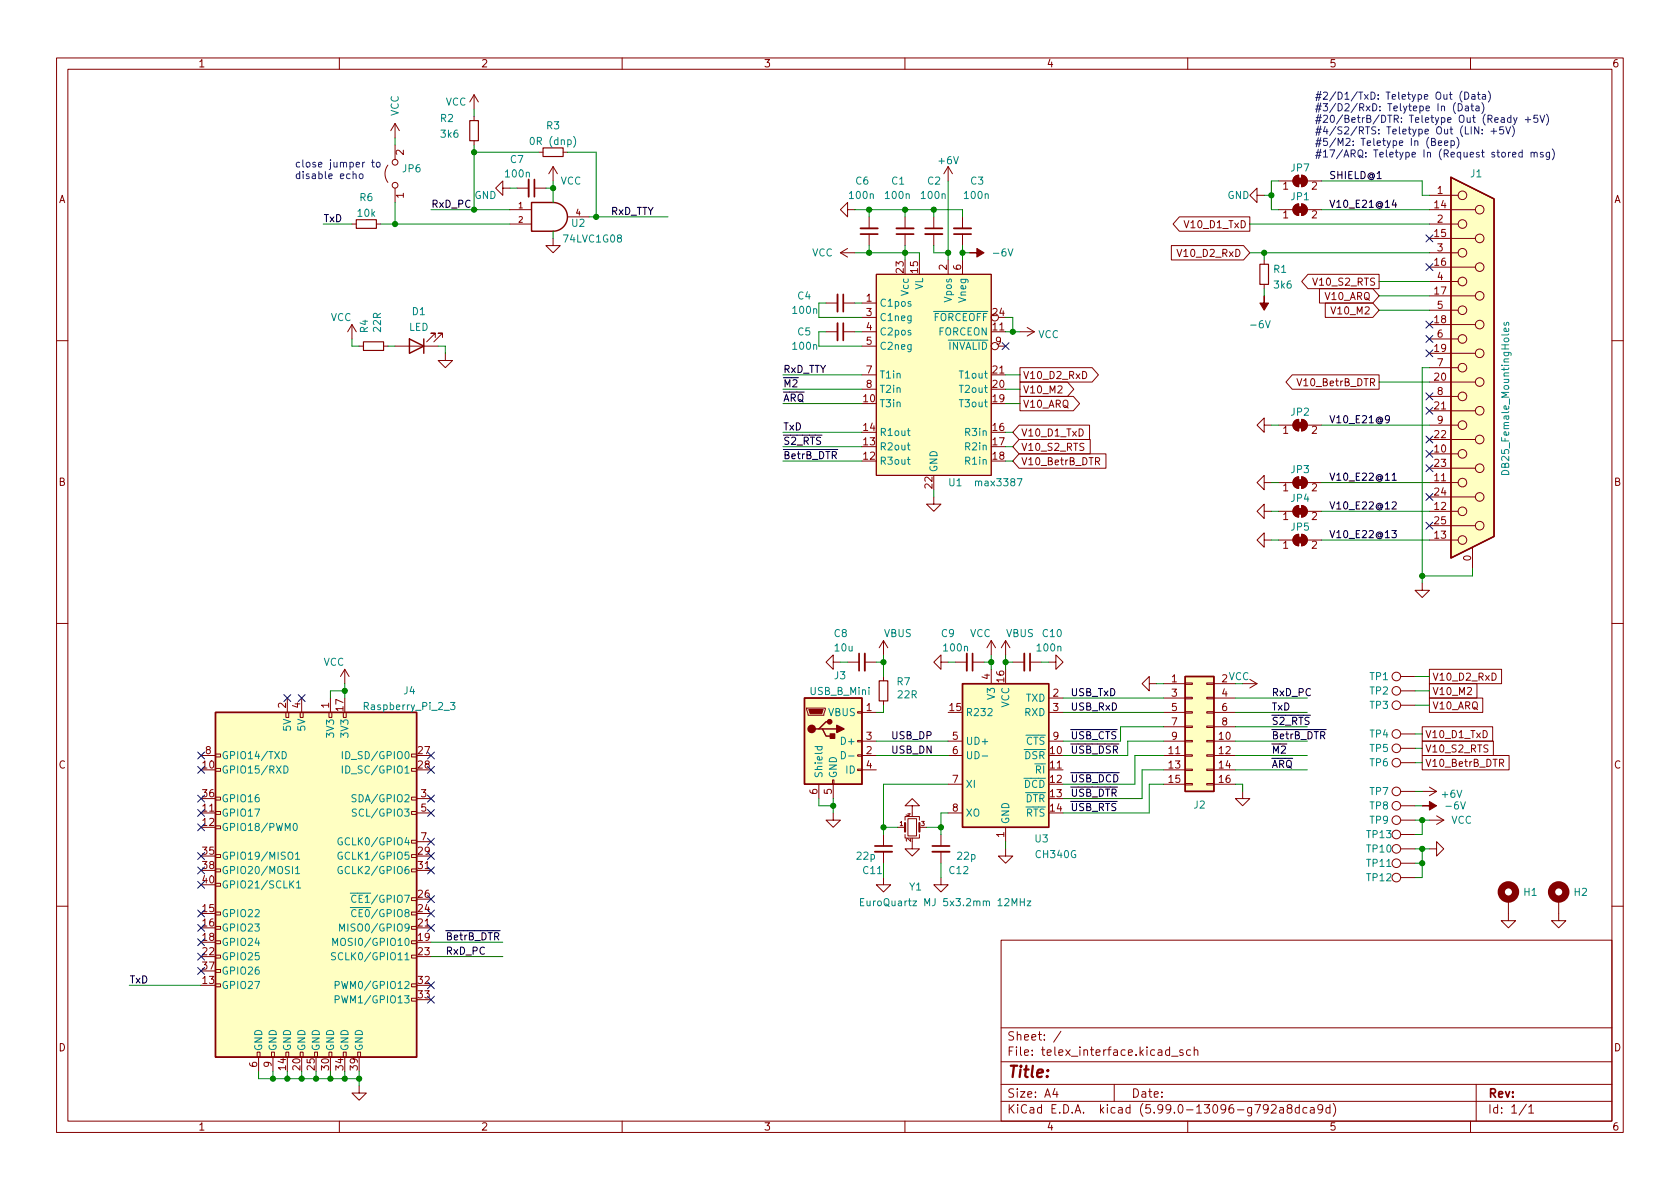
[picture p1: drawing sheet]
<svg xmlns="http://www.w3.org/2000/svg" width="297mm" height="210mm" viewBox="0 0 297 210" stroke-linecap="round" stroke-linejoin="round" font-family="sans-serif">
<g fill="none" stroke="#840000" stroke-width=".18">
<path d="M10 10.2h277v190.1h-277zM12 12.2h273v186.1h-273zM60 10.2v2M83.8 16.8v2.5M83.8 16.8l-.7 1.2M83.8 16.8l.8 1.2M110 10.2v2M160 10.2v2M210 10.2v2M260 10.2v2M62.2 39.6h.8M66.5 39.6h.8"/>
<path d="M68.6 29.2a2.54 2.54 0 0 0 0 3.1M69.8 21.8l-.7 1.3M69.8 21.8v2.6M69.8 25.6v2.6M69.8 33.3v2.5M69.8 21.8l.8 1.3M83.8 20.6v.7M83.8 24.9v.7M88.9 33.3v-1.3l-1.3 1.3 1.3 1.2v-1.2h1.3M90.2 37.1h3.8M90.2 39.6h3.8M91.4 33.3h2.1"/>
<path d="M94.5 33.3h2M95.2 26.9h.8M97.8 29.5l-.8 1.2M97.8 29.5v2.5M97.8 29.5l.8 1.2M99.6 26.9h.7M100.3 38.3h3.8M149.9 37.1v-1.3l-1.3 1.3 1.3 1.2v-1.2h1.2M153.7 38.3v2.1M160 38.3v2.1M165.1 38.3v2.1M167.6 29.5l-.7 1.2"/>
<path d="M167.6 29.5v2.5M167.6 29.5l.8 1.2M170.2 38.3v2.1M208.5 38.3h12.5v2.6h-12.5l-1.1-1.3zM222.2 34.5v-1.2l-1.2 1.2 1.2 1.3v-1.3h1.3M226.1 37.1h2.5M226.1 32h2.5M228.9 31.3l.7-.3v2a1.02 1.02 0 0 1-.9-.6 1.02 1.02 0 0 1 .2-1.1zM228.9 36.4l.7-.3v2a1.02 1.02 0 0 1-.9-.6 1.02 1.02 0 0 1 .2-1.1zM230.1 31a1.02 1.02 0 0 1 1 1 1.02 1.02 0 0 1-1 1zM230.1 36.1a1.02 1.02 0 0 1 1 1 1.02 1.02 0 0 1-1 1zM231.1 37.1h2.6"/>
<path d="M231.1 32h2.6M252.7 37.1h8.2M252.7 39.6h5.1M252.7 34.5h5.1M62.2 57.4l-.7 1.3M62.2 57.4v2.5M62.2 57.4l.8 1.3M77 59.7v-.8h-.8h.8l-1.6 1.5M78.2 59.7v-.8h-.7h.7l-1.5 1.5M97.8 42.2v1.2h1.3l-1.3 1.3-1.3-1.3h1.3M146 58.7h2.1M146 53.6h2.1"/>
<path d="M148.6 44.7l1.3 .8M148.6 44.7h2.5M149.1 58.7h2M149.1 53.6h2M149.9 43.9l-1.3 .8M152.4 58.7h2.5M152.4 53.6h2.5M152.4 56.1h2.5M153.7 41.4v2M154.9 48.5h20.4v35.6h-20.4zM160 41.4v2M165.1 41.4v2"/>
<path d="M167.6 46v2.5M170.2 41.4v2M170.2 46v2.5M175.3 58.7h2.5M180.3 58.7h2.6M181.6 57.9l1.3 .8M182.9 58.7l-1.3 .7M207.1 43.4h12.8l1.1 1.3-1.1 1.3h-12.8zM223.5 46v.7M223.5 50.3v.7M231.3 48.5h12.5v2.5h-12.5l-1.2-1.2zM233.3 51h9.4l1.1 1.3-1.1 1.3h-9.4z"/>
<path d="M234.3 53.6h8.4l1.1 1.3-1.1 1.2h-8.4zM252.7 44.7h5.1M252.7 59.9h5.1M252.7 57.4h8.2M252.7 54.9h5.1M252.7 52.3h8.2M252.7 49.8h5.1M252.7 47.2h8.2M252.7 42.2h8.2M10 60.2h2M63.5 61.2h.8M67.8 61.2h.8"/>
<path d="M69.8 61.2h7.7M78.7 62.5v1.2h1.3l-1.3 1.3-1.2-1.3h1.2M152.4 61.2h2.5M152.4 66.3h2.5M152.4 68.8h2.5M175.3 66.3h2.5M176.5 61.2h1.3M180.2 75.2h12.4v2.5h-12.4l-1.1-1.3zM180.2 77.7h12.6v2.6h-12.6l-1.1-1.3zM180.3 67.6h8.4l1.2 1.2-1.2 1.3h-8.4zM180.3 70.1h9.5l1.1 1.3-1.1 1.2h-9.5zM180.3 65h12.8l1.1 1.3-1.1 1.3h-12.8z"/>
<path d="M223.5 75.2v-1.3l-1.3 1.3 1.3 1.2v-1.2h1.3M226.1 75.2h2.5M228.5 66.3h15.3v2.5h-15.3l-1.1-1.2zM228.9 74.5l.7-.3v2a1.02 1.02 0 0 1-.9-.6 1.02 1.02 0 0 1 .2-1.1zM230.1 74.2a1.02 1.02 0 0 1 1 1 1.02 1.02 0 0 1-1 1zM231.1 75.2h2.6M252.7 77.7h8.2M252.7 75.2h5.1M252.7 72.6h8.2M252.7 70.1h5.1M252.7 67.6h8.2M252.7 65h5.1"/>
<path d="M252.7 62.5h8.2M285 60.2h2M165.1 87.9v1.2h1.3l-1.3 1.3-1.3-1.3h1.3M180.2 80.3h15.3v2.5h-15.3l-1.1-1.3zM193.7 81.6l.6-.1 .1-.2v-.3l-.7-.1v1.3M194 81.6l.4 .6M223.5 90.4v-1.3l-1.3 1.3 1.3 1.3v-1.3h1.3M223.5 95.5v-1.3l-1.3 1.3 1.3 1.3v-1.3h1.3M223.5 85.3v-1.2l-1.3 1.2 1.3 1.3v-1.3h1.3M226.1 95.5h2.5M226.1 90.4h2.5M226.1 85.3h2.5"/>
<path d="M228.9 94.8l.7-.3v2a1.02 1.02 0 0 1-.9-.6 1.02 1.02 0 0 1 .2-1.1zM228.9 89.7l.7-.3v2a1.02 1.02 0 0 1-.9-.6 1.02 1.02 0 0 1 .2-1.1zM228.9 84.6l.7-.3v2.1a1.02 1.02 0 0 1-.9-.7 1.02 1.02 0 0 1 .2-1.1zM230.1 94.5a1.02 1.02 0 0 1 1 1 1.02 1.02 0 0 1-1 1zM230.1 89.4a1.02 1.02 0 0 1 1 1 1.02 1.02 0 0 1-1 1zM230.1 84.3a1.02 1.02 0 0 1 1 1 1.02 1.02 0 0 1-1 1.1zM231.1 95.5h2.6M231.1 90.4h2.6M231.1 85.3h2.6M252.7 95.5h5.1M252.7 90.4h5.1M252.7 85.3h5.1"/>
<path d="M252.7 93h8.2M252.7 87.9h8.2M252.7 82.8h8.2M252.7 80.3h5.1M260.3 96.8v3.8M10 110.2h2M61 118.4l-.8 1.2M61 118.4v2.5M61 118.4l.7 1.2M147.3 117.1v-1.3l-1.3 1.3 1.3 1.3v-1.3h1.3M149.9 117.1h2M152.9 117.1h2"/>
<path d="M156.2 113.3v2.5M156.2 119.6v.8M156.2 113.3l-.8 1.2M156.2 113.3l.8 1.2M166.4 117.1v-1.3l-1.3 1.3 1.3 1.3v-1.3h1.2M168.9 117.1h2M172 117.1h2M175.3 113.3l-.8 1.2M175.3 113.3v2.5M175.3 118.4v2.5M175.3 113.3l.7 1.2M177.8 113.3v2.5"/>
<path d="M177.8 113.3l-.8 1.2M177.8 113.3l.8 1.2M179.1 117.1h2M182.1 117.1h2M185.4 117.1h1.3v-1.3l1.3 1.3-1.3 1.3v-1.3M247.6 119.6h2.6M251.5 103.1v1.3h1.2l-1.2 1.3-1.3-1.3h1.3M252.7 118.4h12.8v2.5h-12.8zM285 110.2h2M35.6 133.6h2.5M38.1 135.9h.9v.5h-.9zM38.1 133.3h.9v.6h-.9z"/>
<path d="M50.5 126h.6v.9h-.6zM50.8 123.4v2.6M53.1 126h.5v.9h-.5zM53.3 123.4v2.6M58.2 126h.5v.9h-.5zM58.4 123.4v2.6M60.7 126h.5v.9h-.5zM72.8 135.9h.9v.5h-.9zM72.8 133.3h.9v.6h-.9zM142.6 125.2h3.3v.3l-.2 1h-2.8zM144.8 138.7v2.5M147.2 137.9h.2v.8h-.2z"/>
<path d="M147.3 138.7v2.5M151.6 136h.8v.3h-.8zM151.6 133.5h.8v.2h-.8zM151.6 130.9h.8v.3h-.8zM151.6 125.9h.8v.2h-.8zM152.4 131.1h2.5M152.4 133.6h2.5M152.4 136.1h2.5M152.4 126h2.5M156.2 123.9v.8M167.6 131.1h2.6M167.6 133.6h2.6"/>
<path d="M167.6 138.7h2.6M185.4 131.1h2.6M185.4 136.1h2.6M185.4 123.4h2.6M185.4 126h2.6M203.2 120.9v-1.3l-1.3 1.3 1.3 1.3v-1.3h1.3M205.7 120.9h3.8M205.7 131.1h3.8M205.7 133.6h3.8M205.7 136.1h3.8M205.7 138.7h3.8M205.7 123.4h3.8"/>
<path d="M205.7 126h3.8M205.7 128.5h3.8M209.5 138.6h1.3v.2h-1.3zM209.5 136h1.3v.3h-1.3zM209.5 133.5h1.3v.2h-1.3zM209.5 130.9h1.3v.3h-1.3zM209.5 128.4h1.3v.2h-1.3zM209.5 125.9h1.3v.2h-1.3zM209.5 123.3h1.3v.3h-1.3zM209.5 120.8h1.3v.2h-1.3zM213.4 138.6h1.2v.2h-1.2zM213.4 136h1.2v.3h-1.2z"/>
<path d="M213.4 133.5h1.2v.2h-1.2zM213.4 130.9h1.2v.3h-1.2zM213.4 128.4h1.2v.2h-1.2zM213.4 125.9h1.2v.2h-1.2zM213.4 123.3h1.2v.3h-1.2zM213.4 120.8h1.2v.2h-1.2zM214.6 120.9h3.8M214.6 131.1h3.8M214.6 133.6h3.8M214.6 136.1h3.8M214.6 138.7h3.8M214.6 123.4h3.8"/>
<path d="M214.6 126h3.8M214.6 128.5h3.8M219.7 139.9v1.3h1.3l-1.3 1.3-1.3-1.3h1.3M219.7 120.9h2.5M221 120.1l1.2 .8M222.2 120.9l-1.2 .8M247.6 124.7h2.6M247.6 129.8h2.6M247.6 132.3h2.6M247.6 134.9h2.6M247.6 122.2h2.6M247.6 139.9h2.6"/>
<path d="M251.5 128.5h12.4v2.6h-12.4zM251.5 131.1h12.5v2.5h-12.5zM251.5 133.6h15.3v2.5h-15.3zM251.5 139.9h2.5M252.7 120.9h8.4v2.5h-8.4zM252.7 123.4h9.5v2.6h-9.5zM252.7 139.2l1.3 .7M254 139.9l-1.3 .8M265.1 134.9h.6l.2-.2-.1-.3-.7-.1v1.2M265.4 134.9l.5 .6M35.6 143.8h2.5M38.1 156.2h.9v.5h-.9z"/>
<path d="M38.1 153.7h.9v.5h-.9zM38.1 151.1h.9v.5h-.9zM38.1 146h.9v.6h-.9zM38.1 143.5h.9v.5h-.9zM38.1 141h.9v.5h-.9zM72.8 153.7h.9v.5h-.9zM72.8 151.1h.9v.5h-.9zM72.8 148.6h.9v.5h-.9zM72.8 143.5h.9v.5h-.9zM72.8 141h.9v.5h-.9zM73.7 143.8h2.5M73.7 141.2h2.5"/>
<path d="M73.7 153.9h2.5M73.7 148.8h2.5M147.3 143.8v1.2h1.3l-1.3 1.3-1.3-1.3h1.3M156.2 155.2v1.3h1.3l-1.3 1.2-1.3-1.2h1.3M156.2 147.6v2M156.2 150.6v2M158.7 146.3h1.3M160 147.6v.6h2.6v-.6M160 145v-.6h2.6v.6M160.5 144.8h1.6v3h-1.6zM161.3 142.5h1.3l-1.3-1.3-1.3 1.3h1.3v1.3M161.3 148.8v1.3h1.3l-1.3 1.3-1.3-1.3h1.3"/>
<path d="M162.6 146.3h1.2M166.4 155.2v1.3h1.2l-1.2 1.2-1.3-1.2h1.3M166.4 147.6v2M166.4 150.6v2M167.6 143.8h2.6M177.8 150.1v1.3h1.3l-1.3 1.2-1.3-1.2h1.3M177.8 146.3v2.5M247.6 142.5h2.6M247.6 155.2h2.6M247.6 147.6h2.6M247.6 152.6h2.6M247.6 145h2.6"/>
<path d="M247.6 150.1h2.6M252.7 150.1h1.3v-1.3l1.3 1.3-1.3 1.3v-1.3M252.7 145h2.6M254 144.3l1.3 .7M255.3 145l-1.3 .8M266.7 159v3.8h1.3l-1.3 1.3-1.3-1.3h1.3M275.6 159v3.8h1.3l-1.3 1.3-1.3-1.3h1.3M10 160.2h2M38.1 174h.9v.5h-.9zM38.1 171.4h.9v.6h-.9zM38.1 168.9h.9v.5h-.9zM38.1 166.4h.9v.5h-.9z"/>
<path d="M38.1 163.8h.9v.5h-.9zM38.1 161.3h.9v.5h-.9zM72.8 176.5h.9v.5h-.9zM72.8 174h.9v.5h-.9zM72.8 168.9h.9v.5h-.9zM72.8 166.4h.9v.5h-.9zM72.8 163.8h.9v.5h-.9zM73.7 164.1h2.5M177 166.3h108v32h-108zM285 160.2h2M45.5 186h.5v.9h-.5zM45.7 186.9v2.6"/>
<path d="M48 186h.5v.9h-.5zM48.3 186.9v2.6M50.5 186h.6v.9h-.6zM53.1 186h.5v.9h-.5zM55.6 186h.5v.9h-.5zM58.2 186h.5v.9h-.5zM60 198.3v2M60.7 186h.5v.9h-.5zM63.2 186h.6v.9h-.6zM63.5 192v1.3h1.3l-1.3 1.3-1.3-1.3h1.3M110 198.3v2M160 198.3v2"/>
<path d="M177 194.8h108M177 191.8h108M177 187.8h108M177 181.8h108M186.5 192.5l-.4 1h1M186.9 193v1M187.6 182.4l-1.3 1.9M197 191.8v3M206.8 185.7l-.4-.1-.3 .3v.4l.1 .3h.6M206.8 185.1v1.5M207.1 186.8h1.2M209.1 185.7l-.3-.1-.2 .2v.3l.5 .1v.4h-.5"/>
<path d="M210 198.3v2M210.5 185.7l-.4-.1-.3 .3v.4l.1 .3h.6M211.1 185.8l.3-.2 .3 .1 .1 .9M211.1 185.1v1.5M224.8 195.5l.6-.2 .2 .2v.3l-.9 1h.9M226.3 195.9h.6v.9M226.9 196.2l-.5 .1a.29 .29 0 0 0-.2 .2 .29 .29 0 0 0 .2 .3h.5M227.9 196l-.3-.3v-.2l.3-.2 .4 .1 .1 .2v.2l-.7 .2-.1 .3v.4l.3 .1h.2l.3-.3v-.4l-.3-.1M229.7 195.9l-.4-.1-.3 .3v.4l.1 .3h.6M229.7 195.3v1.5M231.1 195.9l-.5-.1-.2 .3v.4l.1 .3h.6M231.7 195.9h.6l.1 .9"/>
<path d="M232.4 196.2l-.5 .1a.29 .29 0 0 0-.3 .2 .29 .29 0 0 0 .3 .3h.5M233.9 196l-.3 .3h-.3l-.3-.3 .1-.6 .5-.1 .2 .2a.99 .99 0 0 1-.4 1.3h-.3M235.1 195.9l-.4-.1-.3 .3v.4l.2 .3h.5M235.1 195.3v1.5M235.7 195.1a1.72 1.72 0 0 1 0 2.3M260 198.3v2M261 191.8v6.5M269.9 195.3l-1.3 1.9M270.3 195.8l.4-.5v1.5M270.3 196.8h.9"/>
<circle cx="69.9" cy="28.7" r=".51"/>
<circle cx="69.9" cy="32.8" r=".51"/>
<circle cx="258.6" cy="39.6" r=".76"/>
<circle cx="258.6" cy="34.5" r=".76"/>
<circle cx="261.6" cy="37.1" r=".76"/>
<circle cx="175.9" cy="56.1" r=".63"/>
<circle cx="258.6" cy="54.9" r=".76"/>
<circle cx="258.6" cy="59.9" r=".76"/>
<circle cx="258.6" cy="49.8" r=".76"/>
<circle cx="258.6" cy="44.7" r=".76"/>
<circle cx="261.6" cy="42.2" r=".76"/>
<circle cx="261.6" cy="47.2" r=".76"/>
<circle cx="261.6" cy="52.3" r=".76"/>
<circle cx="261.6" cy="57.4" r=".76"/>
<circle cx="175.9" cy="61.2" r=".63"/>
<circle cx="258.6" cy="65" r=".76"/>
<circle cx="258.6" cy="70.1" r=".76"/>
<circle cx="258.6" cy="75.2" r=".76"/>
<circle cx="261.6" cy="67.6" r=".76"/>
<circle cx="261.6" cy="72.6" r=".76"/>
<circle cx="261.6" cy="77.7" r=".76"/>
<circle cx="261.6" cy="62.5" r=".76"/>
<circle cx="258.6" cy="95.5" r=".76"/>
<circle cx="258.6" cy="90.4" r=".76"/>
<circle cx="258.6" cy="80.3" r=".76"/>
<circle cx="258.6" cy="85.3" r=".76"/>
<circle cx="261.6" cy="93" r=".76"/>
<circle cx="261.6" cy="87.9" r=".76"/>
<circle cx="261.6" cy="82.8" r=".76"/>
<circle cx="246.9" cy="119.6" r=".76"/>
<circle cx="246.9" cy="132.3" r=".76"/>
<circle cx="246.9" cy="139.9" r=".76"/>
<circle cx="246.9" cy="129.8" r=".76"/>
<circle cx="246.9" cy="124.7" r=".76"/>
<circle cx="246.9" cy="134.9" r=".76"/>
<circle cx="246.9" cy="122.2" r=".76"/>
<circle cx="246.9" cy="155.2" r=".76"/>
<circle cx="246.9" cy="147.6" r=".76"/>
<circle cx="246.9" cy="145" r=".76"/>
<circle cx="246.9" cy="150.1" r=".76"/>
<circle cx="246.9" cy="152.6" r=".76"/>
<circle cx="246.9" cy="142.5" r=".76"/>
</g>
<path d="M93.5 31.7v3.1M148.1 52.1v3M148.1 57.1v3.1M152.1 40.4h3.1M158.5 40.4h3M163.6 41.4h3M168.7 40.4h3M152.9 115.6v3M170.9 115.6v3M181.1 115.6v3M154.7 150.6h3M164.8 150.6h3.1" fill="none" stroke="#840000" stroke-width=".33"/>
<path d="M94.5 31.7v3.1M149.1 52.1v3M149.1 57.1v3.1M152.1 41.4h3.1M158.5 41.4h3M163.6 40.4h3M168.7 41.4h3M151.9 115.6v3M172 115.6v3M182.1 115.6v3M154.7 149.6h3M164.8 149.6h3.1" fill="none" stroke="#840000" stroke-width=".3"/>
<path d="M63 38.9h3.5v1.5h-3.5zM83.1 21.3h1.5v3.6h-1.5zM96 26.2h3.6v1.5h-3.6zM222.8 46.7h1.5v3.6h-1.5zM64.3 60.4h3.5v1.6h-3.5zM155.4 120.4h1.6v3.5h-1.6z" fill="none" stroke="#840000" stroke-width=".2"/>
<g fill="none" stroke="#008484" stroke-width=".18">
<path d="M101.4 24.1a1.46 1.46 0 0 1 0 1.9M266 57.1l-.1 .3 .2 .1h.2l.1-.4h.3v.4M266.7 58.1l.1 .3-.2 .2h-.6v-.5l.2-.1 .1 .6M160.4 78.7h.5M160.4 76.2h.5M160.6 78.3v1.1l.3 .2M160.6 75.8v1l.3 .2M160.4 81.3h.5M160.6 80.8v1.1l.3 .2M179.9 84.6h.8l-.5 1.3M265.6 83.4a.68 .68 0 0 1 .7-.2 .68 .68 0 0 1 .5 .7h-1.3zM49.9 132.9a.64 .64 0 0 1 .7 .6 .64 .64 0 0 1-.7 .7z"/>
<path d="M50.2 135.4a.64 .64 0 0 1 .7 .7 .64 .64 0 0 1-.7 .6zM60.5 132.9v1.3M60.5 135.4v1.3M79.6 124.2h.8l-.4 .5 .4 .1v.6l-.2 .1-.6-.1M144.1 132h1.3M144.6 132l-.1 .4 .2 .2 .6-.1v-.5M148.8 132.9a.64 .64 0 0 1 .7 .6 .64 .64 0 0 1-.7 .7zM150 133.7h1M173.7 133.7h.9M51.4 156.3l.6 .7M52 155.8l-.8 .7M52 145.7l.1-.1a.68 .68 0 0 1 .5 .6 .68 .68 0 0 1-.5 .7 .84 .84 0 0 1-.1-1.2z"/>
<path d="M52.3 151l.3-.3v1.3M52.3 153.6l.3-.4v1.3M52.3 152h.7M52.3 154.5h.7M52.4 156.1l.4-.3v1.2M52.4 157h.8M60.5 150.7a.59 .59 0 0 0-.8 .6 .59 .59 0 0 0 .8 .6v-.5h-.2M60.5 153.3a.59 .59 0 0 0-.8 .6 .59 .59 0 0 0 .8 .5v-.5h-.2M60.5 148.2a.59 .59 0 0 0-.8 .6 .59 .59 0 0 0 .8 .6v-.5h-.2M63 140.6l-.5-.1-.3 .3 .1 .3 .6 .2v.4l-.2 .1-.5-.1M63 143.1h-.5l-.2 .1v.3l.6 .3 .1 .3-.2 .2h-.5M152.1 159.5h.5"/>
<path d="M152.8 158.9h-.7v1.3h.7M153.3 159.3l.1 .8 .3 .1 .1-.2M180.4 159.5h.7M180.4 158.9v1.3M181.1 158.9v1.3M181.6 159.3h.7l-.7 .9h.7M58.8 167.2v-1.3l.5 .9 .4-.9v1.3M59.3 174.2l.6-.1 .1-.1-.1-.3-.6-.2v1.3M59.3 176.7h.6l.1-.2-.1-.3-.6-.1v1.3M59.3 168.5h-.5l-.1 .1v.3l.5 .3 .1 .3-.2 .2h-.5M60 164.7v-1.3l.5 .9 .4-.9v1.3"/>
</g>
<g fill="#ffffc2" stroke="#ffffc2" stroke-width=".18">
<path d="M209.5 119.6h5.1v20.3h-5.1z"/>
<path d="M142.2 123.4h10.2v15.3h-10.2z"/>
<path d="M170.2 120.9h15.2v25.4h-15.2z"/>
<path d="M154.9 48.5h20.4v35.6h-20.4z"/>
<path d="M256.5 31.4l7.7 3.8v59.7l-7.7 3.8z"/>
<path d="M38.1 126h35.6v60.9h-35.6z"/>
</g>
<path d="M94 35.8h3.8a2.54 2.54 0 0 1 2.5 2.5 2.54 2.54 0 0 1-2.5 2.6h-3.8zM256.5 31.4l7.7 3.8v59.7l-7.7 3.8zM72.4 59.9l2.5 1.3-2.5 1.3zM74.9 59.9v2.6M209.5 119.6h5.1v20.3h-5.1zM38.1 126h35.6v60.9h-35.6zM142.2 123.4h10.2v15.3h-10.2zM144.8 128.9h.6l.6 1.3h1.3M145.4 128.9h2.6M146.7 127.6h-.7l-1.2 1.3h-.7M170.2 120.9h15.2v25.4h-15.2z" fill="none" stroke="#840000" stroke-width=".25"/>
<g fill="#840000" stroke="#840000" stroke-width=".25">
<path d="M148 128.3l1.2 .6-1.2 .6z"/>
<path d="M146.8 129.8h.8v.8h-.8z"/>
<circle cx="143.5" cy="128.9" r=".63"/>
<circle cx="146.7" cy="127.6" r=".38"/>
</g>
<g fill="#840000" stroke="#840000" stroke-width=".18">
<path d="M143 125.5h2.5l-.2 .7h-2z"/>
<path d="M229.4 95h1v1h-1z"/>
<path d="M228.9 94.8l.7-.3v2a1.02 1.02 0 0 1-.9-.6 1.02 1.02 0 0 1 .2-1.1z"/>
<path d="M230.1 94.5a1.02 1.02 0 0 1 1 1 1.02 1.02 0 0 1-1 1z"/>
<path d="M229.4 89.9h1v1h-1z"/>
<path d="M228.9 89.7l.7-.3v2a1.02 1.02 0 0 1-.9-.6 1.02 1.02 0 0 1 .2-1.1z"/>
<path d="M230.1 89.4a1.02 1.02 0 0 1 1 1 1.02 1.02 0 0 1-1 1z"/>
<path d="M229.4 84.8h1v1h-1z"/>
<path d="M228.9 84.6l.7-.3v2.1a1.02 1.02 0 0 1-.9-.7 1.02 1.02 0 0 1 .2-1.1z"/>
<path d="M230.1 84.3a1.02 1.02 0 0 1 1 1 1.02 1.02 0 0 1-1 1.1z"/>
<path d="M171.4 44.7h1.3v-.8l1.3 .8-1.3 .8v-.8z"/>
<path d="M229.4 31.5h1v1h-1z"/>
<path d="M228.9 31.3l.7-.3v2a1.02 1.02 0 0 1-.9-.6 1.02 1.02 0 0 1 .2-1.1z"/>
<path d="M230.1 31a1.02 1.02 0 0 1 1 1 1.02 1.02 0 0 1-1 1z"/>
<path d="M229.4 36.6h1v1h-1z"/>
<path d="M228.9 36.4l.7-.3v2a1.02 1.02 0 0 1-.9-.6 1.02 1.02 0 0 1 .2-1.1z"/>
<path d="M230.1 36.1a1.02 1.02 0 0 1 1 1 1.02 1.02 0 0 1-1 1z"/>
<path d="M223.5 52.3v1.3h.8l-.8 1.3-.7-1.3h.7z"/>
<path d="M251.5 142.5h1.2v-.8l1.3 .8-1.3 .8v-.8z"/>
<path d="M229.4 74.7h1v1h-1z"/>
<path d="M228.9 74.5l.7-.3v2a1.02 1.02 0 0 1-.9-.6 1.02 1.02 0 0 1 .2-1.1z"/>
<path d="M230.1 74.2a1.02 1.02 0 0 1 1 1 1.02 1.02 0 0 1-1 1z"/>
</g>
<path d="M160 145.5v1.6M162.6 145.5v1.6" fill="none" stroke="#840000" stroke-width=".38"/>
<g fill="none" stroke="#840000" stroke-width="1.3">
<circle cx="266.7" cy="157.7" r="1.27"/>
<circle cx="275.6" cy="157.7" r="1.27"/>
</g>
<path d="M246.5 35.3l-.3 .9h.7M246.8 35.8v.9M245.7 74l-.3 .3h-.2l-.3-.3 .2-.4 .3-.1 .2 .1a.84 .84 0 0 1-.3 1.2h-.2M246.1 93.8h.8l-.4 .5 .3 .1v.6l-.2 .1-.5-.1M246.2 84l.3-.3v1.2M246.2 88.9l.4-.2 .3 .4-.8 .9h.8M246.2 84.9h.7" fill="none" stroke="#000" stroke-width=".18"/>
<g fill="none" stroke="#0000c2" stroke-width=".18">
<path d="M257.3 18.1a1.46 1.46 0 0 0 0 2M257.8 18.3a.64 .64 0 0 1 .8 .7 .64 .64 0 0 1-.8 .6zM258.5 16.1a1.46 1.46 0 0 0 0 1.9M259 16.3a.64 .64 0 0 1 .7 .6 .64 .64 0 0 1-.7 .7zM259.1 18.8h.5v.8M259.6 19.1h-.4l-.2 .2 .2 .3 .4-.1M260.1 18.8h.4M260.2 16.8h.5l.1 .8M260.2 18.3v1.1l.3 .2M260.8 17l-.4 .1-.2 .2 .2 .3 .4-.1M261 18.8h.5v.8M261.2 16.7h.5"/>
<path d="M261.4 16.3v1.1l.3 .2M261.5 19.1h-.4l-.2 .2 .2 .3 .4-.1M262 18.1a1.46 1.46 0 0 1 0 2M262.1 16.8h.5l.1 .8M262.7 17l-.5 .1-.1 .2 .1 .3 .5-.1M263.1 16.1a1.46 1.46 0 0 1 0 1.9M62.4 30.9l.2-.2 .3 .1 .1 .8M63.6 30.8l.3-.1 .3 .3v.3l-.3 .3-.3-.1-.1-.2zM65.7 28.7h.5M65.9 28.3v1.1l.3 .1M66.7 28.8l.3-.1 .2 .2v.4l-.2 .2h-.3l-.2-.2zM253.1 25.1l.6-.1 .1-.2-.1-.2-.6-.1v1.2h.5l.2-.1v-.3l-.3-.2"/>
<path d="M254.3 25.3l.6-.1v-.3h-.4l-.2 .2 .1 .6h.5M255.4 25.3l.6-.1v-.3h-.4l-.2 .2 .1 .6h.5M256.6 24.9h.3l.3 .2-.2 .6h-.4M256.6 24.9v1.3M257.6 24.3a1.46 1.46 0 0 1 0 1.9M261.5 22.4v1.3l-.8-1.3v1.3M262.1 23.6v.1M262.1 22.9v.1M263.6 23.2h1M264.1 22.7v1M265.8 22.4h-.6l-.1 .6 .2-.1 .4 .1 .2 .1-.1 .5-.2 .1-.5-.1M266.2 22.4l.5 1.3 .4-1.3"/>
<path d="M267.1 20.9l-.3-.1-.3 .2 .2 .6h.4M267.1 20.4v1.2M267.4 22.2a1.46 1.46 0 0 1 0 2M267.4 27.4l.6-.2v-.2l-.4-.1-.2 .2 .1 .6h.5M267.6 20.8l.3 .8M268.2 20.8l-.4 1.1-.2 .2M269.1 27l-.3-.1-.3 .3 .2 .5h.4M269.1 26.5v1.3M269.7 21.2h.9M270.2 20.7v.9M270.7 27.1l.2-.2 .3 .1 .1 .8M270.7 26.9v.9"/>
<path d="M271.3 27.1l.1-.2 .3 .1 .1 .8M271.9 20.4h-.6l-.1 .6 .2-.1h.4l.1 .2v.4l-.2 .1-.5-.1M272.3 20.4l.4 1.2 .4-1.2M272.8 27l-.3-.1-.2 .2 .1 .2 .4 .1v.3h-.5M273.4 20.2a1.46 1.46 0 0 1 0 1.9M274 26.9v1.1l-.3 .2-.3-.1M274 27l-.4-.1-.2 .3 .1 .5h.5M274.5 26.3a1.46 1.46 0 0 1 0 2"/>
</g>
<g fill="none" stroke="#008400" stroke-width=".18">
<path d="M83.8 19.3v1.3M57.1 39.6h5.1M67.3 39.6h22.9M69.8 24.4v1.2M69.8 35.8v3.8M76.2 37.1h14M83.8 25.6v11.5M83.8 26.9h11.4M90.2 33.3h1.2M96.5 33.3h1.3M97.8 32v3.8M100.3 26.9h5.1v11.4"/>
<path d="M104.1 38.3h14M151.1 37.1h19.1v1.2M153.7 37.1v1.2M160 37.1v1.2M165.1 37.1v1.2M167.6 32v14M221 39.6h31.7M223.5 34.5h1.3M226.1 32h-1.3v5.1h1.3M233.7 37.1h19M233.7 32h17.8v2.5h1.2M62.2 59.9v1.3h1.3"/>
<path d="M97.8 40.9v1.3M146 53.6h-1.2v2.5h7.6M146 58.7h-1.2v2.5h7.6M151.1 44.7h11.5v1.3M151.1 53.6h1.3M151.1 58.7h1.3M153.7 43.4v1.3M160 43.4v2.6M165.1 43.4v1.3h2.5M170.2 44.7h1.2M170.2 43.4v2.6M177.8 56.1h1.3v2.6"/>
<path d="M177.8 58.7h2.5M221 44.7h31.7M223.5 44.7v1.3M223.5 51v1.3M243.8 54.9h8.9M243.8 49.8h8.9M243.8 52.3h8.9M68.6 61.2h1.2M77.5 61.2h1.2v1.3M138.4 79h14M138.4 68.8h14M138.4 71.4h14"/>
<path d="M138.4 66.3h14M138.4 76.4h14M177.8 79h1.3M177.8 68.8h2.5M177.8 71.4h2.5M177.8 66.3h2.5M177.8 76.4h1.3M224.8 75.2h1.3M233.7 75.2h19M243.8 67.6h8.9M252.7 65h-1.2v38.1M138.4 81.5h14"/>
<path d="M165.1 86.6v1.3M177.8 81.5h1.3M224.8 95.5h1.3M224.8 90.4h1.3M224.8 85.3h1.3M233.7 95.5h19M233.7 90.4h19M233.7 85.3h19M148.6 117.1h1.3M154.9 117.1h1.3M156.2 115.8v3.8M167.6 117.1h1.3"/>
<path d="M174 117.1h1.3M175.3 115.8v2.6M177.8 117.1h1.3M177.8 115.8v2.6M184.1 117.1h1.3M250.2 119.6h2.5M260.3 100.6v1.2h-8.8M61 122.2h-2.6v1.2M61 120.9v2.5M154.9 133.6h12.7M154.9 131.1h12.7M156.2 124.7v1.3h-1.3"/>
<path d="M167.6 138.7h-11.4v8.9M188 126h17.7M188 123.4h17.7M204.5 120.9h1.2M205.7 133.6h-5v5.1h-12.7M205.7 138.7h-2.5v5.1h-15.2M205.7 131.1h-6.3v2.5h-11.4M205.7 136.1h-3.8v5.1h-13.9M205.7 128.5h-7.6v2.6h-10.1M218.4 138.7h1.3v1.2M218.4 126h12.7M218.4 133.6h12.7"/>
<path d="M218.4 136.1h12.7M218.4 131.1h12.7M218.4 123.4h12.7M218.4 128.5h12.7M250.2 122.2h2.5M250.2 129.8h1.3M250.2 134.9h1.3M250.2 124.7h2.5M250.2 139.9h1.3M250.2 132.3h1.3M144.8 141.2v1.3h2.5M147.3 141.2v2.6"/>
<path d="M156.2 152.6v2.6M156.2 146.3h2.5M163.8 146.3h2.6M166.4 152.6v2.6M167.6 143.8h-1.2v3.8M177.8 148.8v1.3M250.2 142.5h1.3M250.2 152.6h1.3M250.2 145h2.5M250.2 150.1h2.5M251.5 145v2.6h-1.3M251.5 150.1v5.1h-1.3"/>
<path d="M22.9 174.2h12.7M76.2 166.6h12.7M76.2 169.2h12.7M45.7 189.5v1.2h17.8M48.3 189.5v1.2M50.8 189.5v1.2M53.3 189.5v1.2M55.9 189.5v1.2M58.4 189.5v1.2M61 189.5v1.2M63.5 189.5v2.5"/>
</g>
<g fill="none" stroke="#000084" stroke-width=".18">
<path d="M252.1 41.5l1.2 1.3M252.1 46.6l1.2 1.2M252.1 56.8l1.2 1.2M252.1 59.3l1.2 1.2M253.3 41.5l-1.2 1.3M253.3 46.6l-1.2 1.2M253.3 56.8l-1.2 1.2M253.3 59.3l-1.2 1.2M177.2 60.6l1.2 1.2M178.4 60.6l-1.2 1.2M252.1 77.1l1.2 1.2M252.1 79.6l1.2 1.3"/>
<path d="M252.1 72l1.2 1.2M252.1 69.5l1.2 1.2M252.1 61.9l1.2 1.2M253.3 77.1l-1.2 1.2M253.3 79.6l-1.2 1.3M253.3 72l-1.2 1.2M253.3 69.5l-1.2 1.2M253.3 61.9l-1.2 1.2M252.1 82.2l1.2 1.2M252.1 92.3l1.2 1.3M252.1 87.3l1.2 1.2M253.3 82.2l-1.2 1.2"/>
<path d="M253.3 92.3l-1.2 1.3M253.3 87.3l-1.2 1.2M35 133l1.2 1.2M35 135.5l1.2 1.2M36.2 133l-1.2 1.2M36.2 135.5l-1.2 1.2M50.2 122.8l1.2 1.2M51.4 122.8l-1.2 1.2M52.7 122.8l1.2 1.2M53.9 122.8l-1.2 1.2M75.6 135.5l1.2 1.2M75.6 133l1.2 1.2"/>
<path d="M76.8 135.5l-1.2 1.2M76.8 133l-1.2 1.2M35 155.8l1.2 1.3M35 140.6l1.2 1.2M35 143.1l1.2 1.3M35 145.7l1.2 1.2M35 150.8l1.2 1.2M35 153.3l1.2 1.2M36.2 155.8l-1.2 1.3M36.2 140.6l-1.2 1.2M36.2 143.1l-1.2 1.3M36.2 145.7l-1.2 1.2"/>
<path d="M36.2 150.8l-1.2 1.2M36.2 153.3l-1.2 1.2M75.6 150.8l1.2 1.2M75.6 153.3l1.2 1.2M75.6 158.4l1.2 1.2M75.6 148.2l1.2 1.2M75.6 143.1l1.2 1.3M75.6 140.6l1.2 1.2M76.8 150.8l-1.2 1.2M76.8 153.3l-1.2 1.2M76.8 158.4l-1.2 1.2M76.8 148.2l-1.2 1.2"/>
<path d="M76.8 143.1l-1.2 1.3M76.8 140.6l-1.2 1.2M35 163.5l1.2 1.2M35 160.9l1.2 1.2M35 166l1.2 1.2M35 168.5l1.2 1.3M35 171.1l1.2 1.2M36.2 163.5l-1.2 1.2M36.2 160.9l-1.2 1.2M36.2 166l-1.2 1.2M36.2 168.5l-1.2 1.3M36.2 171.1l-1.2 1.2"/>
<path d="M75.6 160.9l1.2 1.2M75.6 163.5l1.2 1.2M75.6 176.2l1.2 1.2M75.6 173.6l1.2 1.2M76.8 160.9l-1.2 1.2M76.8 163.5l-1.2 1.2M76.8 176.2l-1.2 1.2M76.8 173.6l-1.2 1.2"/>
</g>
<g fill="#008400" stroke="#008400" stroke-width=".18">
<circle cx="251.5" cy="145" r=".46"/>
<circle cx="251.5" cy="152.6" r=".46"/>
<circle cx="251.5" cy="150.1" r=".46"/>
<circle cx="175.3" cy="117.1" r=".46"/>
<circle cx="177.8" cy="117.1" r=".46"/>
<circle cx="156.2" cy="117.1" r=".46"/>
<circle cx="166.4" cy="146.3" r=".46"/>
<circle cx="156.2" cy="146.3" r=".46"/>
<circle cx="147.3" cy="142.5" r=".46"/>
<circle cx="251.5" cy="101.8" r=".46"/>
<circle cx="224.8" cy="34.5" r=".46"/>
<circle cx="170.2" cy="44.7" r=".46"/>
<circle cx="167.6" cy="44.7" r=".46"/>
<circle cx="179.1" cy="58.7" r=".46"/>
<circle cx="160" cy="37.1" r=".46"/>
<circle cx="153.7" cy="37.1" r=".46"/>
<circle cx="153.7" cy="44.7" r=".46"/>
<circle cx="160" cy="44.7" r=".46"/>
<circle cx="165.1" cy="37.1" r=".46"/>
<circle cx="223.5" cy="44.7" r=".46"/>
<circle cx="83.8" cy="37.1" r=".46"/>
<circle cx="69.8" cy="39.6" r=".46"/>
<circle cx="97.8" cy="33.3" r=".46"/>
<circle cx="83.8" cy="26.9" r=".46"/>
<circle cx="105.4" cy="38.3" r=".46"/>
<circle cx="58.4" cy="190.7" r=".46"/>
<circle cx="53.3" cy="190.7" r=".46"/>
<circle cx="55.9" cy="190.7" r=".46"/>
<circle cx="61" cy="190.7" r=".46"/>
<circle cx="48.3" cy="190.7" r=".46"/>
<circle cx="50.8" cy="190.7" r=".46"/>
<circle cx="63.5" cy="190.7" r=".46"/>
<circle cx="61" cy="122.2" r=".46"/>
</g>
<text font-size="2.8" fill="#840000" x="178" y="190.6">Title:</text>
<g font-size="2.1" fill="#840000">
<text x="178" y="184">Sheet: /</text>
<text x="178" y="186.7">File: telex_interface.kicad_sch</text>
<text x="178" y="196.9">KiCad E.D.A. kicad (5.99.0-13096-g792a8dca9d)</text>
<text x="178" y="194.1">Size: A4</text>
<text x="200" y="194.1">Date:</text>
<text x="263" y="194.1">Rev:</text>
<text x="263" y="196.9">Id: 1/1</text>
</g>
<g font-size="1.8" fill="#840000">
<text x="35" y="11.9">1</text>
<text x="85" y="11.9">2</text>
<text x="135" y="11.9">3</text>
<text x="185" y="11.9">4</text>
<text x="235" y="11.9">5</text>
<text x="285" y="11.9">6</text>
<text x="71.4" y="27.4" transform="rotate(-90 71.4 27.4)">2</text>
<text x="10.3" y="35.9">A</text>
<text x="71.4" y="35" transform="rotate(-90 71.4 35)">1</text>
<text x="226.8" y="33.5">1</text>
<text x="231.9" y="33.5">2</text>
<text x="254.1" y="34.3">1</text>
<text x="285.3" y="35.9">A</text>
<text x="209.8" y="40.3">V10_D1_TxD</text>
<text x="226.8" y="38.6">1</text>
<text x="231.9" y="38.6">2</text>
<text x="253.7" y="36.8">14</text>
<text x="253.7" y="41.9">15</text>
<text x="254.1" y="39.4">2</text>
<text x="167.4" y="47.7" transform="rotate(-90 167.4 47.7)">2</text>
<text x="169.9" y="47.7" transform="rotate(-90 169.9 47.7)">6</text>
<text x="208.6" y="45.4">V10_D2_RxD</text>
<text x="253.7" y="47">16</text>
<text x="254.1" y="44.4">3</text>
<text x="153.2" y="53.3">1</text>
<text x="159.8" y="48.2" transform="rotate(-90 159.8 48.2)">23</text>
<text x="162.3" y="48.2" transform="rotate(-90 162.3 48.2)">15</text>
<text x="232.5" y="50.5">V10_S2_RTS</text>
<text x="234.4" y="53">V10_ARQ</text>
<text x="253.7" y="52.1">17</text>
<text x="254.1" y="49.5">4</text>
<text x="153.2" y="55.9">3</text>
<text x="153.2" y="58.4">4</text>
<text x="175.5" y="58.4">11</text>
<text x="175.5" y="55.9">24</text>
<text x="235.8" y="55.6">V10_M2</text>
<text x="253.7" y="57.1">18</text>
<text x="254.1" y="54.6">5</text>
<text x="254.1" y="59.7">6</text>
<text x="153.2" y="61">5</text>
<text x="176" y="61">9</text>
<text x="253.7" y="62.2">19</text>
<text x="254.1" y="64.8">7</text>
<text x="152.7" y="71.1">10</text>
<text x="153.2" y="66">7</text>
<text x="153.2" y="68.6">8</text>
<text x="175.5" y="71.1">19</text>
<text x="175.5" y="68.6">20</text>
<text x="175.5" y="66">21</text>
<text x="180.8" y="69.6">V10_M2</text>
<text x="180.8" y="67">V10_D2_RxD</text>
<text x="229.8" y="68.3">V10_BetrB_DTR</text>
<text x="253.7" y="67.3">20</text>
<text x="254.1" y="69.8">8</text>
<text x="152.7" y="76.2">14</text>
<text x="175.5" y="76.2">16</text>
<text x="180.5" y="77.2">V10_D1_TxD</text>
<text x="180.8" y="72.1">V10_ARQ</text>
<text x="226.8" y="76.7">1</text>
<text x="231.9" y="76.7">2</text>
<text x="253.7" y="72.4">21</text>
<text x="253.7" y="77.5">22</text>
<text x="254.1" y="74.9">9</text>
<text x="152.7" y="81.3">12</text>
<text x="152.7" y="78.7">13</text>
<text x="175.5" y="78.7">17</text>
<text x="175.5" y="81.3">18</text>
<text x="180.5" y="82.3">V10_BetrB_DTR</text>
<text x="180.5" y="79.7">V10_S2_RTS</text>
<text x="253.7" y="80">10</text>
<text x="253.7" y="82.5">23</text>
<text x="10.3" y="85.9">B</text>
<text x="164.8" y="86.3" transform="rotate(-90 164.8 86.3)">22</text>
<text x="226.8" y="86.9">1</text>
<text x="231.9" y="86.9">2</text>
<text x="253.7" y="85.1">11</text>
<text x="253.7" y="87.6">24</text>
<text x="285.3" y="85.9">B</text>
<text x="226.8" y="91.9">1</text>
<text x="231.9" y="91.9">2</text>
<text x="253.7" y="90.2">12</text>
<text x="253.7" y="95.2">13</text>
<text x="253.7" y="92.7">25</text>
<text x="226.8" y="97">1</text>
<text x="231.9" y="97">2</text>
<text x="260.1" y="99.2" transform="rotate(-90 260.1 99.2)">0</text>
<text x="50.5" y="125.2" transform="rotate(-90 50.5 125.2)">2</text>
<text x="53.1" y="125.2" transform="rotate(-90 53.1 125.2)">4</text>
<text x="58.2" y="125.2" transform="rotate(-90 58.2 125.2)">1</text>
<text x="60.7" y="125.7" transform="rotate(-90 60.7 125.7)">17</text>
<text x="153.2" y="125.7">1</text>
<text x="167.9" y="125.7">15</text>
<text x="175" y="120.1" transform="rotate(-90 175 120.1)">4</text>
<text x="177.5" y="120.6" transform="rotate(-90 177.5 120.6)">16</text>
<text x="186.2" y="123.2">2</text>
<text x="186.2" y="125.7">3</text>
<text x="207.2" y="120.6">1</text>
<text x="207.2" y="123.2">3</text>
<text x="207.2" y="125.7">5</text>
<text x="216" y="123.2">4</text>
<text x="216" y="125.7">6</text>
<text x="253.2" y="122.9">V10_M2</text>
<text x="253.2" y="120.4">V10_D2_RxD</text>
<text x="253.2" y="125.4">V10_ARQ</text>
<text x="153.2" y="130.8">3</text>
<text x="168.4" y="130.8">5</text>
<text x="186.2" y="130.8">9</text>
<text x="207.2" y="128.3">7</text>
<text x="207.2" y="130.8">9</text>
<text x="215.6" y="130.8">10</text>
<text x="216" y="128.3">8</text>
<text x="251.9" y="130.5">V10_D1_TxD</text>
<text x="10.3" y="135.9">C</text>
<text x="35.8" y="135.9">10</text>
<text x="36.3" y="133.3">8</text>
<text x="73.9" y="133.3">27</text>
<text x="73.9" y="135.9">28</text>
<text x="153.2" y="133.3">2</text>
<text x="153.2" y="135.9">4</text>
<text x="168.4" y="133.3">6</text>
<text x="185.7" y="133.3">10</text>
<text x="185.7" y="135.9">11</text>
<text x="206.7" y="133.3">11</text>
<text x="206.7" y="135.9">13</text>
<text x="215.6" y="133.3">12</text>
<text x="215.6" y="135.9">14</text>
<text x="251.9" y="133.1">V10_S2_RTS</text>
<text x="251.9" y="135.6">V10_BetrB_DTR</text>
<text x="285.3" y="135.9">C</text>
<text x="35.8" y="143.5">11</text>
<text x="35.8" y="141">36</text>
<text x="74.4" y="141">3</text>
<text x="74.4" y="143.5">5</text>
<text x="144.5" y="140.4" transform="rotate(-90 144.5 140.4)">6</text>
<text x="147.1" y="140.4" transform="rotate(-90 147.1 140.4)">5</text>
<text x="168.4" y="138.4">7</text>
<text x="168.4" y="143.5">8</text>
<text x="185.7" y="138.4">12</text>
<text x="185.7" y="141">13</text>
<text x="185.7" y="143.5">14</text>
<text x="206.7" y="138.4">15</text>
<text x="215.6" y="138.4">16</text>
<text x="35.8" y="146">12</text>
<text x="74.4" y="148.6">7</text>
<text x="177.5" y="148.1" transform="rotate(-90 177.5 148.1)">1</text>
<text x="35.8" y="151.1">35</text>
<text x="35.8" y="153.7">38</text>
<text x="73.9" y="151.1">29</text>
<text x="73.9" y="153.7">31</text>
<text x="35.8" y="161.3">15</text>
<text x="35.8" y="156.2">40</text>
<text x="73.9" y="161.3">24</text>
<text x="73.9" y="158.7">26</text>
<text x="35.8" y="163.8">16</text>
<text x="35.8" y="166.4">18</text>
<text x="73.9" y="166.4">19</text>
<text x="73.9" y="163.8">21</text>
<text x="35.8" y="174">13</text>
<text x="35.8" y="168.9">22</text>
<text x="35.8" y="171.4">37</text>
<text x="73.9" y="168.9">23</text>
<text x="73.9" y="174">32</text>
<text x="73.9" y="176.5">33</text>
<text x="10.3" y="185.9">D</text>
<text x="285.3" y="185.9">D</text>
<text x="45.5" y="188.7" transform="rotate(-90 45.5 188.7)">6</text>
<text x="48" y="188.7" transform="rotate(-90 48 188.7)">9</text>
<text x="50.5" y="189.2" transform="rotate(-90 50.5 189.2)">14</text>
<text x="53.1" y="189.2" transform="rotate(-90 53.1 189.2)">20</text>
<text x="55.6" y="189.2" transform="rotate(-90 55.6 189.2)">25</text>
<text x="58.2" y="189.2" transform="rotate(-90 58.2 189.2)">30</text>
<text x="60.7" y="189.2" transform="rotate(-90 60.7 189.2)">34</text>
<text x="63.2" y="189.2" transform="rotate(-90 63.2 189.2)">39</text>
<text x="35" y="199.9">1</text>
<text x="85" y="199.9">2</text>
<text x="135" y="199.9">3</text>
<text x="185" y="199.9">4</text>
<text x="235" y="199.9">5</text>
<text x="285" y="199.9">6</text>
</g>
<g font-size="1.8" fill="#0000c2">
<text x="232.4" y="17.6">#2/D1/TxD: Teletype Out (Data)</text>
<text x="232.4" y="19.7">#3/D2/RxD: Telytepe In (Data)</text>
<text x="232.4" y="21.7">#20/BetrB/DTR: Teletype Out (Ready +5V)</text>
<text x="232.4" y="23.7">#4/S2/RTS: Teletype Out (LIN: +5V)</text>
<text x="52.1" y="29.6">close jumper to</text>
<text x="232.4" y="25.8">#5/M2: Teletype In (Beep)</text>
<text x="232.4" y="27.8">#17/ARQ: Teletype In (Request stored msg)</text>
<text x="52.1" y="31.6">disable echo</text>
</g>
<g font-size="1.8" fill="#008484">
<text x="70.5" y="20.5" transform="rotate(-90 70.5 20.5)">VCC</text>
<text x="77.9" y="21.6">R2</text>
<text x="78.8" y="18.7">VCC</text>
<text x="96.7" y="22.9">R3</text>
<text x="78" y="24.3">3k6</text>
<text x="90.3" y="28.8">C7</text>
<text x="94.2" y="25.6">0R (dnp)</text>
<text x="166" y="29">+6V</text>
<text x="63.6" y="35.6">R6</text>
<text x="71.2" y="30.5">JP6</text>
<text x="83.9" y="35.2">GND</text>
<text x="89.5" y="31.4">100n</text>
<text x="99.1" y="32.6">VCC</text>
<text x="150.3" y="35.2">100n</text>
<text x="151.3" y="32.6">C6</text>
<text x="156.7" y="35.2">100n</text>
<text x="157.7" y="32.6">C1</text>
<text x="163" y="35.2">100n</text>
<text x="164" y="32.6">C2</text>
<text x="170.6" y="35.2">100n</text>
<text x="171.6" y="32.6">C3</text>
<text x="217" y="35.2">GND</text>
<text x="228.3" y="30.3">JP7</text>
<text x="228.3" y="35.4">JP1</text>
<text x="260" y="31.3">J1</text>
<text x="63.3" y="38.3">10k</text>
<text x="101.1" y="40.1">U2</text>
<text x="99.9" y="42.9">74LVC1G08</text>
<text x="143.6" y="45.3">VCC</text>
<text x="175.9" y="45.3">-6V</text>
<text x="141.1" y="53">C4</text>
<text x="160.7" y="52.2" transform="rotate(-90 160.7 52.2)">Vcc</text>
<text x="163.2" y="51.3" transform="rotate(-90 163.2 51.3)">VL</text>
<text x="168.3" y="53.3" transform="rotate(-90 168.3 53.3)">Vpos</text>
<text x="170.8" y="53.3" transform="rotate(-90 170.8 53.3)">Vneg</text>
<text x="225.2" y="48.2">R1</text>
<text x="225.3" y="51">3k6</text>
<text x="58.4" y="56.8">VCC</text>
<text x="65" y="58.8" transform="rotate(-90 65 58.8)">R4</text>
<text x="67.3" y="58.6" transform="rotate(-90 67.3 58.6)">22R</text>
<text x="72.3" y="58.5">LED</text>
<text x="72.9" y="55.7">D1</text>
<text x="140.3" y="55.5">100n</text>
<text x="141.1" y="59.3">C5</text>
<text x="155.4" y="54.2">C1pos</text>
<text x="155.4" y="56.8">C1neg</text>
<text x="155.4" y="59.3">C2pos</text>
<text x="163.6" y="56.8">~{FORCEOFF}</text>
<text x="165.9" y="59.3">FORCEON</text>
<text x="183.5" y="59.8">VCC</text>
<text x="221.4" y="58">-6V</text>
<text x="140.3" y="61.8">100n</text>
<text x="155.4" y="61.8">C2neg</text>
<text x="166.3" y="61.8">~{INVALID}</text>
<text x="155.4" y="66.9">T1in</text>
<text x="155.4" y="69.5">T2in</text>
<text x="169.9" y="69.5">T2out</text>
<text x="169.9" y="66.9">T1out</text>
<text x="155.4" y="72">T3in</text>
<text x="155.4" y="77.1">R1out</text>
<text x="169.9" y="72">T3out</text>
<text x="170.9" y="77.1">R3in</text>
<text x="228.3" y="73.5">JP2</text>
<text x="155.4" y="82.2">R3out</text>
<text x="155.4" y="79.6">R2out</text>
<text x="165.7" y="83.6" transform="rotate(-90 165.7 83.6)">GND</text>
<text x="170.9" y="79.6">R2in</text>
<text x="170.9" y="82.2">R1in</text>
<text x="228.3" y="83.7">JP3</text>
<text x="266.8" y="83.2" transform="rotate(-90 266.8 83.2)">DB25_Female_MountingHoles</text>
<text x="167.8" y="86">U1</text>
<text x="172.8" y="86">max3387</text>
<text x="228.3" y="88.7">JP4</text>
<text x="228.3" y="93.8">JP5</text>
<text x="147.5" y="112.6">C8</text>
<text x="156.3" y="112.6">VBUS</text>
<text x="166.5" y="112.6">C9</text>
<text x="171.5" y="112.6">VCC</text>
<text x="177.9" y="112.6">VBUS</text>
<text x="184.4" y="112.6">C10</text>
<text x="57.2" y="117.7">VCC</text>
<text x="147.7" y="115.2">10u</text>
<text x="167" y="115.2">100n</text>
<text x="183.5" y="115.2">100n</text>
<text x="64.7" y="125.5">Raspberry_Pi_2_3</text>
<text x="71.4" y="122.8">J4</text>
<text x="143.3" y="122.9">USB_B_Mini</text>
<text x="147.5" y="120.1">J3</text>
<text x="158.6" y="121.2">R7</text>
<text x="158.8" y="123.5">22R</text>
<text x="175.9" y="123.6" transform="rotate(-90 175.9 123.6)">V3</text>
<text x="178.4" y="125.1" transform="rotate(-90 178.4 125.1)">VCC</text>
<text x="181.4" y="124.1">TXD</text>
<text x="242.2" y="125.3">TP3</text>
<text x="242.2" y="122.8">TP2</text>
<text x="242.2" y="120.3">TP1</text>
<text x="51.4" y="129.2" transform="rotate(-90 51.4 129.2)">5V</text>
<text x="54" y="129.2" transform="rotate(-90 54 129.2)">5V</text>
<text x="59.1" y="130.1" transform="rotate(-90 59.1 130.1)">3V3</text>
<text x="61.6" y="130.1" transform="rotate(-90 61.6 130.1)">3V3</text>
<text x="146.5" y="126.6">VBUS</text>
<text x="149.1" y="131.7">D+</text>
<text x="170.7" y="126.6">R232</text>
<text x="170.7" y="131.7">UD+</text>
<text x="180" y="131.7">~{CTS}</text>
<text x="181.2" y="126.6">RXD</text>
<text x="242.2" y="130.4">TP4</text>
<text x="39.1" y="136.8">GPIO15/RXD</text>
<text x="39.1" y="134.2">GPIO14/TXD</text>
<text x="61.5" y="134.2">ID_SD/GPIO0</text>
<text x="61.5" y="136.8">ID_SC/GPIO1</text>
<text x="145.4" y="137.7" transform="rotate(-90 145.4 137.7)">Shield</text>
<text x="148" y="137.7" transform="rotate(-90 148 137.7)">GND</text>
<text x="149.6" y="136.8">ID</text>
<text x="170.7" y="134.2">UD-</text>
<text x="179.8" y="134.2">~{DSR}</text>
<text x="181.8" y="136.8">~{RI}</text>
<text x="242.2" y="133">TP5</text>
<text x="242.2" y="135.5">TP6</text>
<text x="39.1" y="141.9">GPIO16</text>
<text x="63" y="141.9">SDA/GPIO2</text>
<text x="170.7" y="139.3">XI</text>
<text x="179.7" y="139.3">~{DCD}</text>
<text x="179.9" y="141.9">~{DTR}</text>
<text x="211.1" y="143">J2</text>
<text x="242.2" y="140.6">TP7</text>
<text x="242.2" y="143.1">TP8</text>
<text x="255.1" y="141.1">+6V</text>
<text x="255.9" y="143.1">-6V</text>
<text x="39.1" y="144.4">GPIO17</text>
<text x="39.1" y="146.9">GPIO18/PWM0</text>
<text x="60.8" y="149.5">GCLK0/GPIO4</text>
<text x="63.2" y="144.4">SCL/GPIO3</text>
<text x="170.7" y="144.4">XO</text>
<text x="178.4" y="145.8" transform="rotate(-90 178.4 145.8)">GND</text>
<text x="180" y="144.4">~{RTS}</text>
<text x="183" y="149">U3</text>
<text x="241.7" y="148.2">TP13</text>
<text x="242.2" y="145.7">TP9</text>
<text x="256.6" y="145.7">VCC</text>
<text x="39.1" y="152">GPIO19/MISO1</text>
<text x="39.1" y="154.6">GPIO20/MOSI1</text>
<text x="60.8" y="152">GCLK1/GPIO5</text>
<text x="60.8" y="154.6">GCLK2/GPIO6</text>
<text x="151.6" y="152">22p</text>
<text x="152.7" y="154.6">C11</text>
<text x="167.9" y="154.6">C12</text>
<text x="169.3" y="152">22p</text>
<text x="183.2" y="151.7">CH340G</text>
<text x="241.7" y="155.8">TP12</text>
<text x="241.7" y="153.3">TP11</text>
<text x="241.7" y="150.7">TP10</text>
<text x="39.1" y="157.1">GPIO21/SCLK1</text>
<text x="61.9" y="159.6">~{CE1}/GPIO7</text>
<text x="153.8" y="160.2">EuroQuartz MJ 5x3.2mm 12MHz</text>
<text x="160.8" y="157.5">Y1</text>
<text x="269.5" y="158.4">H1</text>
<text x="278.3" y="158.4">H2</text>
<text x="39.1" y="162.2">GPIO22</text>
<text x="39.1" y="164.7">GPIO23</text>
<text x="39.1" y="167.3">GPIO24</text>
<text x="60.3" y="167.3">MOSI0/GPIO10</text>
<text x="61.2" y="164.7">MISO0/GPIO9</text>
<text x="61.9" y="162.2">~{CE0}/GPIO8</text>
<text x="39.1" y="169.8">GPIO25</text>
<text x="39.1" y="172.3">GPIO26</text>
<text x="60" y="169.8">SCLK0/GPIO11</text>
<text x="39.1" y="174.9">GPIO27</text>
<text x="60.5" y="174.9">PWM0/GPIO12</text>
<text x="60.5" y="177.4">PWM1/GPIO13</text>
<text x="46.4" y="185.9" transform="rotate(-90 46.4 185.9)">GND</text>
<text x="48.9" y="185.9" transform="rotate(-90 48.9 185.9)">GND</text>
<text x="51.4" y="185.9" transform="rotate(-90 51.4 185.9)">GND</text>
<text x="54" y="185.9" transform="rotate(-90 54 185.9)">GND</text>
<text x="56.5" y="185.9" transform="rotate(-90 56.5 185.9)">GND</text>
<text x="59.1" y="185.9" transform="rotate(-90 59.1 185.9)">GND</text>
<text x="61.6" y="185.9" transform="rotate(-90 61.6 185.9)">GND</text>
<text x="64.1" y="185.9" transform="rotate(-90 64.1 185.9)">GND</text>
</g>
<g font-size="1.8">
<text x="234.9" y="31.6">SHIELD@1</text>
<text x="57.1" y="39.3">TxD</text>
<text x="76.2" y="36.7">RxD_PC</text>
<text x="107.9" y="38">RxD_TTY</text>
<text x="234.9" y="36.7">V10_E21@14</text>
<text x="138.4" y="65.9">RxD_TTY</text>
<text x="138.4" y="71">~{ARQ}</text>
<text x="138.4" y="68.5">~{M2}</text>
<text x="138.4" y="76.1">TxD</text>
<text x="234.9" y="74.8">V10_E21@9</text>
<text x="138.4" y="78.6">~{S2_RTS}</text>
<text x="138.4" y="81.2">~{BetrB_DTR}</text>
<text x="234.9" y="85">V10_E22@11</text>
<text x="234.9" y="90.1">V10_E22@12</text>
<text x="234.9" y="95.1">V10_E22@13</text>
<text x="189.2" y="123.1">USB_TxD</text>
<text x="189.2" y="125.6">USB_RxD</text>
<text x="224.8" y="125.6">TxD</text>
<text x="224.8" y="123.1">RxD_PC</text>
<text x="157.5" y="130.7">USB_DP</text>
<text x="189.2" y="130.7">~{USB_CTS}</text>
<text x="224.8" y="130.7">~{BetrB_DTR}</text>
<text x="224.8" y="128.2">~{S2_RTS}</text>
<text x="157.5" y="133.2">USB_DN</text>
<text x="189.2" y="133.2">~{USB_DSR}</text>
<text x="224.8" y="135.8">~{ARQ}</text>
<text x="224.8" y="133.2">~{M2}</text>
<text x="189.2" y="138.3">~{USB_DCD}</text>
<text x="189.2" y="143.4">~{USB_RTS}</text>
<text x="189.2" y="140.9">~{USB_DTR}</text>
<text x="78.7" y="166.3">~{BetrB_DTR}</text>
<text x="22.9" y="173.9">TxD</text>
<text x="78.7" y="168.8">RxD_PC</text>
</g>
<text font-size="1.8" fill="#008400" x="216" y="120.6">2VCC</text>
<g font-size="1.4" fill="#840000">
<text x="91.7" y="36.8">1</text>
<text x="91.7" y="39.4">2</text>
<text x="101.8" y="38.1">4</text>
</g>
<g font-size="1.1" fill="#840000">
<text x="159.1" y="146">1</text>
<text x="161" y="148.8" transform="rotate(-90 161 148.8)">2</text>
<text x="161" y="144.4" transform="rotate(-90 161 144.4)">4</text>
<text x="162.9" y="146">3</text>
</g>
</svg>
